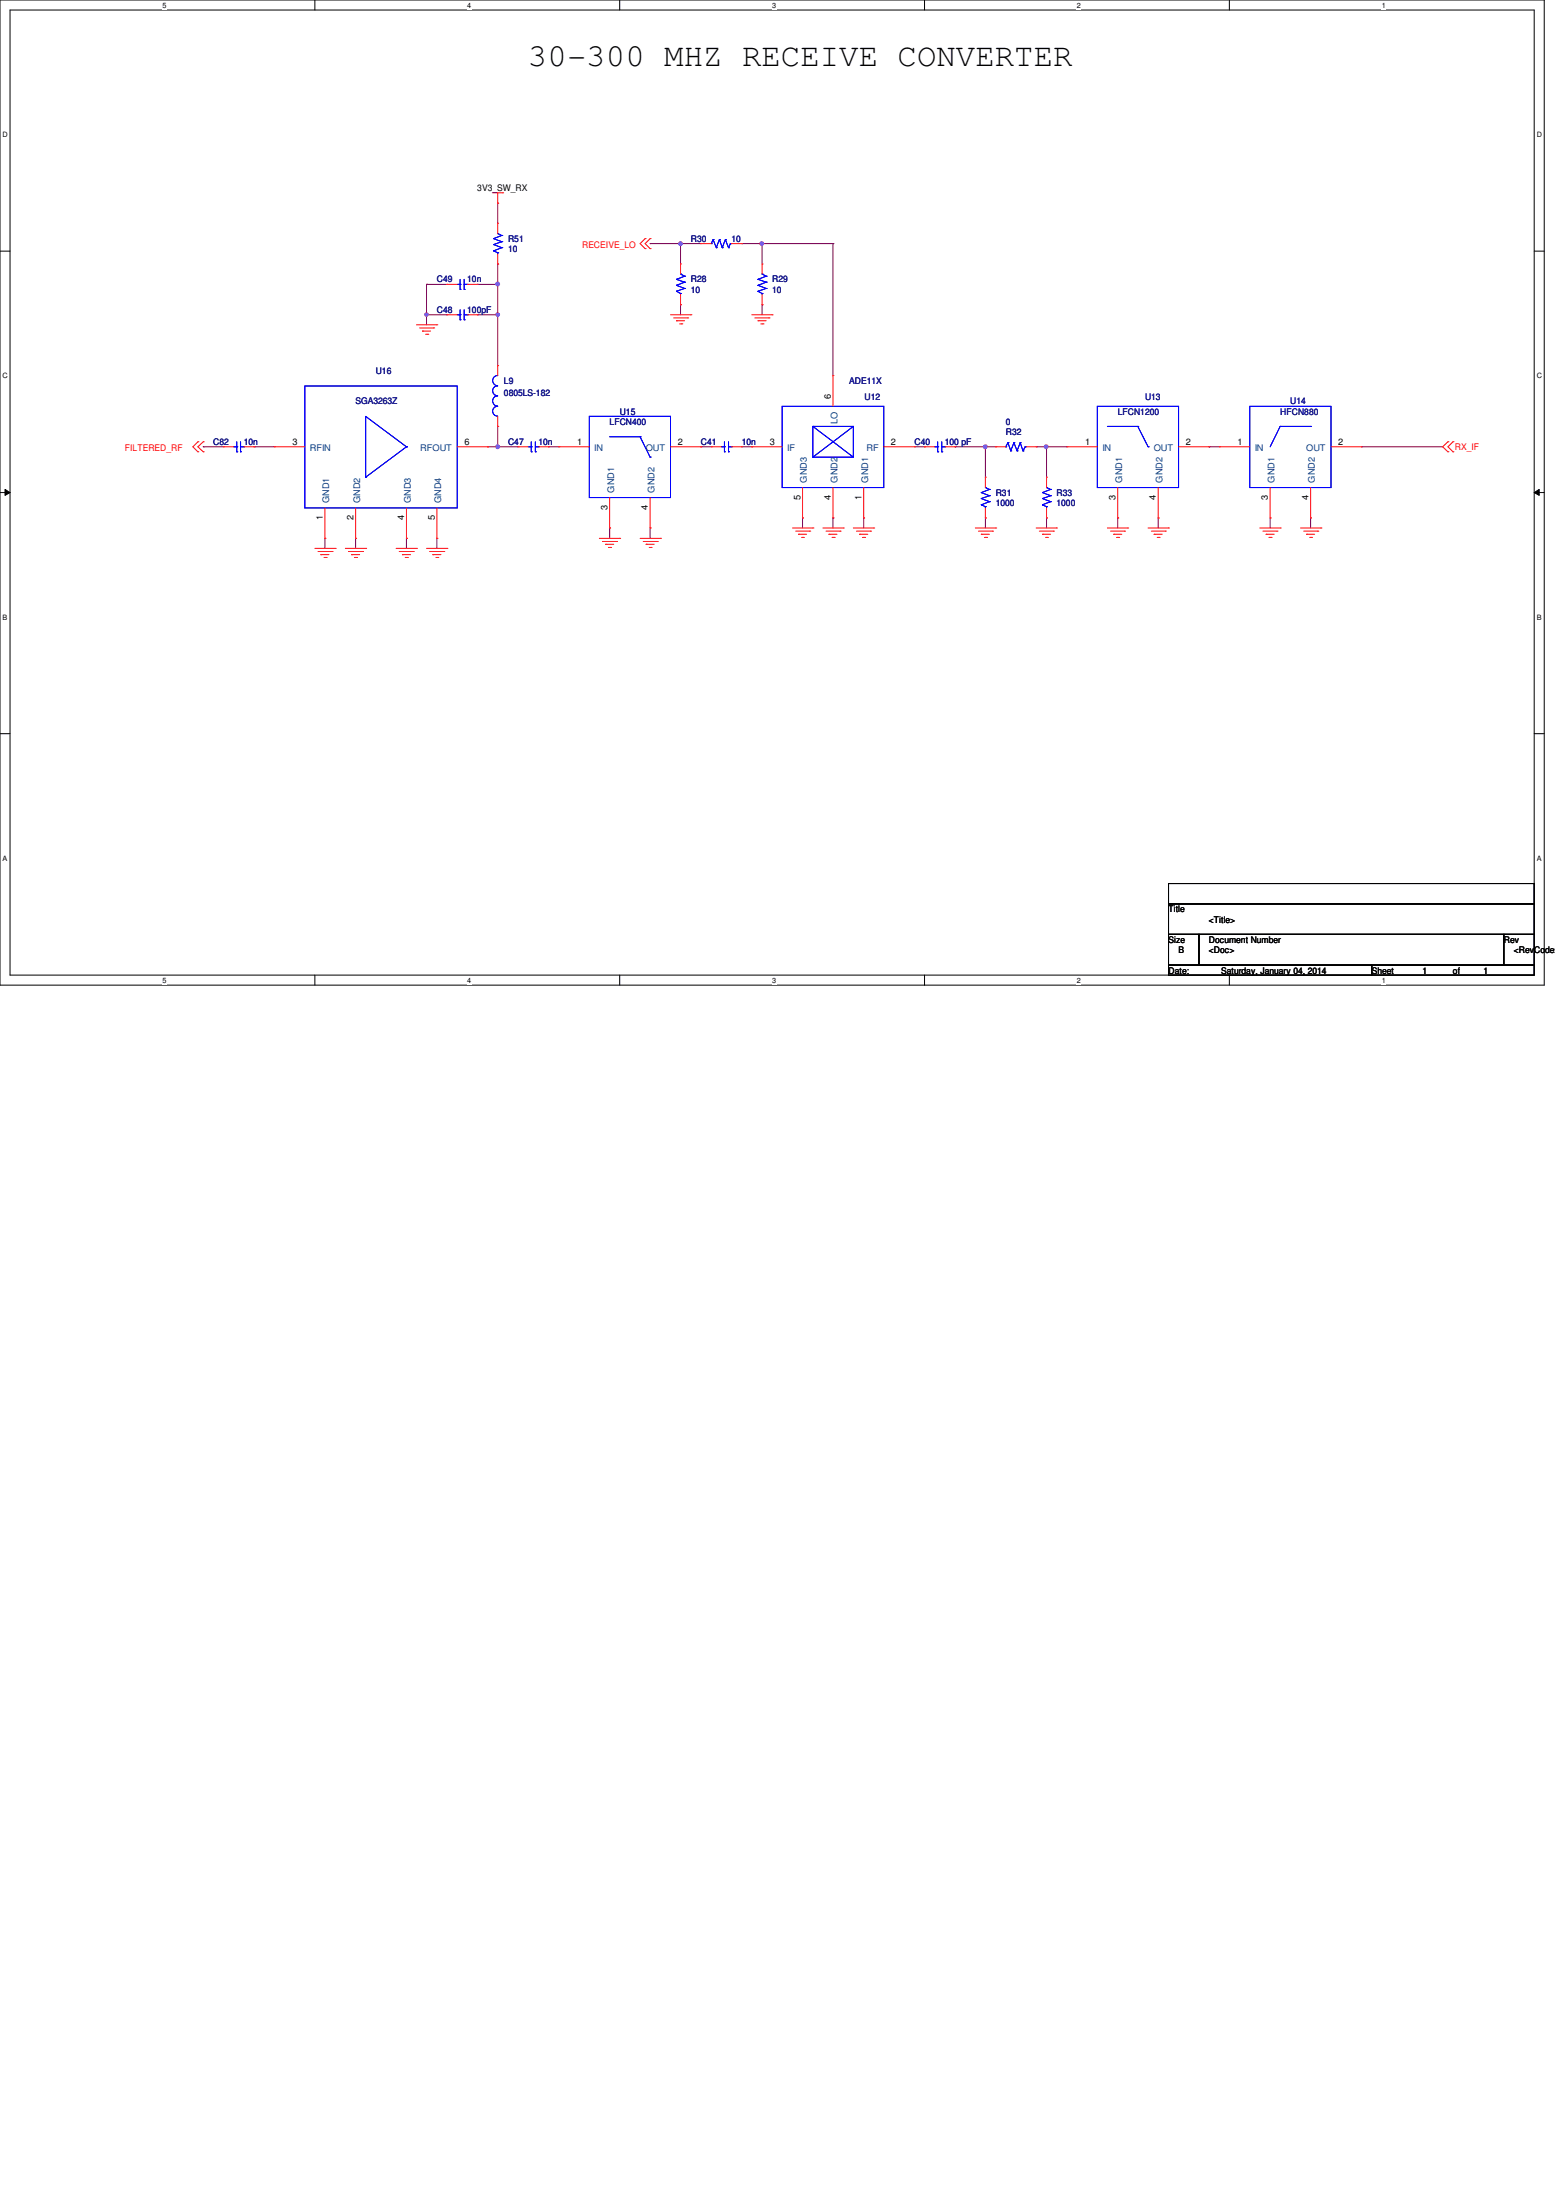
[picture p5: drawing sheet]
<svg xmlns="http://www.w3.org/2000/svg" width="210mm" height="297mm" viewBox="0 0 210 297" stroke-linecap="round" stroke-linejoin="round" font-family="sans-serif">
<path d="M0 0h208.4v133h-208.4zM1.4 1.4h205.7v130.3h-205.7z" fill="none" stroke="#000" stroke-width=".13"/>
<g fill="#fff">
<path d="M21.9 .1h.6v1.1h-.6z"/>
<path d="M21.9 131.8h.6v1.1h-.6z"/>
</g>
<path d="M42.5 0v1.4M42.5 131.7v1.3" fill="none" stroke="#000" stroke-width=".13"/>
<g fill="#fff">
<path d="M63.1 .1h.5v1.1h-.5z"/>
<path d="M63.1 131.8h.5v1.1h-.5z"/>
</g>
<path d="M83.7 0v1.4M83.7 131.7v1.3" fill="none" stroke="#000" stroke-width=".13"/>
<g fill="#fff">
<path d="M104.2 .1h.6v1.1h-.6z"/>
<path d="M104.2 131.8h.6v1.1h-.6z"/>
</g>
<path d="M124.8 0v1.4M124.8 131.7v1.3" fill="none" stroke="#000" stroke-width=".13"/>
<g fill="#fff">
<path d="M145.4 .1h.5v1.1h-.5z"/>
<path d="M145.4 131.8h.5v1.1h-.5z"/>
</g>
<path d="M165.9 0v1.4M165.9 131.7v1.3" fill="none" stroke="#000" stroke-width=".13"/>
<g fill="#fff">
<path d="M186.5 .1h.6v1.1h-.6z"/>
<path d="M186.5 131.8h.6v1.1h-.6z"/>
<path d="M.3 17.6h.8v1.1h-.8z"/>
<path d="M207.4 17.6h.8v1.1h-.8z"/>
<path d="M.3 50.2h.8v1.1h-.8z"/>
<path d="M207.4 50.2h.8v1.1h-.8z"/>
</g>
<path d="M0 33.9h1.4M207.1 33.9h1.3" fill="none" stroke="#000" stroke-width=".13"/>
<g fill="#fff">
<path d="M.3 82.8h.7v1.1h-.7z"/>
<path d="M207.4 82.8h.7v1.1h-.7z"/>
</g>
<path d="M0 66.5h1.4M.7 66.1l.7 .4-.7 .4zM207.1 66.5l.7-.4v.8zM207.1 66.5h1.3" fill="none" stroke="#000" stroke-width=".13"/>
<path d="M.7 66.1l.7 .4-.7 .4zM207.1 66.5l.7-.4v.8z" fill="#000"/>
<g fill="#fff">
<path d="M.3 115.3h.7v1.1h-.7z"/>
<path d="M207.4 115.3h.7v1.1h-.7z"/>
</g>
<path d="M0 99.1h1.4M207.1 99.1h1.3" fill="none" stroke="#000" stroke-width=".13"/>
<path d="M102.9 32.9h.1M102.9 32.9h9.5M108.3 69.9h.1M108.3 69.9v1.4M112.4 69.9h.1M112.4 69.9v1.4M116.6 69.9h.1M116.6 69.9v1.4" fill="none" stroke="#800040" stroke-width=".13"/>
<circle cx="102.8" cy="32.9" r=".26" fill="#f0f"/>
<circle cx="102.8" cy="32.9" r=".26" fill="none" stroke="#f0f" stroke-width=".13"/>
<path d="M91.9 32.9h.1M91.9 32.9h2.7M102.9 32.9h.1M102.9 32.9v2.7" fill="none" stroke="#800040" stroke-width=".13"/>
<circle cx="91.9" cy="32.9" r=".26" fill="#f0f"/>
<circle cx="91.9" cy="32.9" r=".26" fill="none" stroke="#f0f" stroke-width=".13"/>
<g fill="none" stroke="#800040" stroke-width=".13">
<path d="M87.8 32.9h.1M87.8 32.9h4.1M91.9 32.9h.1M91.9 32.9v2.7M91.9 41.1h.1M91.9 41.1v1.4M102.9 41.1h.1M102.9 41.1v1.4M133 69.9h.1M133 69.9v1.4M139.9 60.3h.1M139.9 60.3h1.4"/>
<path d="M141.3 69.9h.1M141.3 69.9v1.4"/>
</g>
<circle cx="141.2" cy="60.3" r=".26" fill="#f0f"/>
<circle cx="141.2" cy="60.3" r=".26" fill="none" stroke="#f0f" stroke-width=".13"/>
<path d="M133 60.3h.1M133 60.3v4.1" fill="none" stroke="#800040" stroke-width=".13"/>
<circle cx="133" cy="60.3" r=".26" fill="#f0f"/>
<circle cx="133" cy="60.3" r=".26" fill="none" stroke="#f0f" stroke-width=".13"/>
<g fill="none" stroke="#800040" stroke-width=".13">
<path d="M100.1 32.9h.1M100.1 32.9h2.8M57.6 42.5h.1M57.6 42.5v1.4M43.9 72.7h.1M43.9 72.7v1.3M48 72.7h.1M48 72.7v1.3M54.9 72.7h.1M54.9 72.7v1.3M59 72.7h.1M59 72.7v1.3"/>
<path d="M67.2 60.3h.1M67.2 60.3h2.7M82.3 71.3h.1M82.3 71.3v1.4M87.8 71.3h.1M87.8 71.3v1.4M94.6 60.3h.1M94.6 60.3h1.4M133 60.3h.1M133 60.3h1.4M141.3 60.3h.1M141.3 60.3v4.1"/>
<path d="M141.3 60.3h2.7M150.9 69.9h.1M150.9 69.9v1.4M156.3 69.9h.1M156.3 69.9v1.4M163.2 60.3h.1M163.2 60.3h1.4M171.4 69.9h.1M171.4 69.9v1.4M176.9 69.9h.1M176.9 69.9v1.4"/>
</g>
<circle cx="57.6" cy="42.5" r=".25" fill="#f0f"/>
<circle cx="57.6" cy="42.5" r=".25" fill="none" stroke="#f0f" stroke-width=".13"/>
<path d="M67.2 42.5h.1M67.2 42.5v6.9" fill="none" stroke="#800040" stroke-width=".13"/>
<circle cx="67.2" cy="42.5" r=".25" fill="#f0f"/>
<circle cx="67.2" cy="42.5" r=".25" fill="none" stroke="#f0f" stroke-width=".13"/>
<path d="M67.2 57.6h.1M67.2 57.6v2.7" fill="none" stroke="#800040" stroke-width=".13"/>
<circle cx="67.2" cy="60.3" r=".26" fill="#f0f"/>
<circle cx="67.2" cy="60.3" r=".26" fill="none" stroke="#f0f" stroke-width=".13"/>
<path d="M64.4 38.4h.1M64.4 38.4h2.8" fill="none" stroke="#800040" stroke-width=".13"/>
<circle cx="67.2" cy="38.4" r=".26" fill="#f0f"/>
<circle cx="67.2" cy="38.4" r=".26" fill="none" stroke="#f0f" stroke-width=".13"/>
<g fill="none" stroke="#800040" stroke-width=".13">
<path d="M57.6 38.4h.1M57.6 38.4h2.7M57.6 38.4v4.1M67.2 38.4h.1M67.2 35.6h.1M67.2 27.4h.1M67.2 35.6v6.9h-2.8M67.2 27.4v2.7M112.4 32.9h.1M112.4 32.9v17.8M57.6 42.5h.1M57.6 42.5h2.7"/>
<path d="M64.4 42.5h.1M27.4 60.3h.1M27.4 60.3h2.7M34.3 60.3h.1M34.3 60.3h2.7M65.8 60.3h.1M65.8 60.3h1.4M74 60.3h.1M74 60.3h1.4M100.1 60.3h1.4M101.5 60.3h.1M123.4 60.3h1.4"/>
<path d="M124.8 60.3h.1M128.9 60.3h.1M128.9 60.3h4.1M183.8 60.3h.1M183.8 60.3h10.9"/>
</g>
<g fill="none" stroke="#f00" stroke-width=".13">
<path d="M60.3 38.4h.1M60.3 38.4h1.4M63.1 38.4h1.3M64.4 38.4h.1M66.5 26h1.4M67.2 27.4h.1M67.2 30.1h.1M67.2 35.6h.1M67.2 26v1.4M67.2 30.1v1.4M67.2 34.3v1.3M67.9 26h.1"/>
<path d="M87.1 32.2h.1M87.1 33.6h.1M87.1 32.2l-.7 .7 .7 .7M87.8 32.2h.1M87.8 33.6h.1M87.8 32.2l-.7 .7 .7 .7M91.9 35.6h.1M91.9 35.6v1.4M91.9 39.8v1.3M94.6 32.9h.1M94.6 32.9h1.4M98.7 32.9h1.4"/>
<path d="M100.1 32.9h.1M102.9 35.6h.1M102.9 35.6v1.4M102.9 39.8v1.3M26.7 59.6h.1M26.7 59.6l-.7 .7 .7 .7M27.4 59.6h.1M27.4 59.6l-.7 .7 .7 .7M56.2 43.9h2.8M56.6 44.3h1.9M57 44.7h.1M57 44.7h1.1"/>
<path d="M57.4 45.1h.3M57.7 45.1h.1M58.5 44.3h.1M59 43.9h.1M60.3 42.5h.1M60.3 42.5h1.4M63.1 42.5h1.3M64.4 42.5h.1M67.2 57.6h.1M67.2 49.4h.1M67.2 49.4v1.3M67.2 56.2v1.4"/>
<path d="M90.5 42.5h2.8M90.9 42.9h1.9M91.3 43.3h.1M91.3 43.3h1.1M91.7 43.7h.3M91.9 41.1h.1M92 43.7h.1M92.8 42.9h.1M93.3 42.5h.1M101.5 42.5h2.7M101.9 42.9h1.9M102.3 43.3h.1"/>
<path d="M102.3 43.3h1.1M102.7 43.7h.3M102.9 41.1h.1M103 43.7h.1M103.8 42.9h.1M104.2 42.5h.1M112.4 50.7h.1M112.4 50.7v4.2M195.5 59.6h.1M195.5 59.6l-.8 .7 .8 .7M196.1 59.6h.1M196.1 59.6l-.6 .7 .6 .7"/>
<path d="M26.7 61h.1M27.4 61h.1M30.1 60.3h.1M30.1 60.3h1.4M32.9 60.3h1.4M34.3 60.3h.1M37 60.3h.1M37 60.3h4.1M42.5 74h2.8M42.9 74.5h1.9M43.3 74.9h.1M43.3 74.9h1.1"/>
<path d="M43.7 75.3h.3M43.9 72.7h.1M43.9 68.6v4.1M44 75.3h.1M44.8 74.5h.1M45.3 74h.1M46.6 74h2.8M47 74.5h1.9M47.5 74.9h.1M47.5 74.9h1.1M47.8 75.3h.3M48 72.7h.1"/>
<path d="M48 68.6v4.1M48.1 75.3h.1M48.9 74.5h.1M49.4 74h.1M53.5 74h2.7M53.9 74.5h1.9M54.3 74.9h.1M54.3 74.9h1.1M54.7 75.3h.3M54.9 72.7h.1M54.9 68.6v4.1M55 75.3h.1"/>
<path d="M55.8 74.5h.1M56.2 74h.1M57.6 74h2.7M58 74.5h1.9M58.4 74.9h.1M58.4 74.9h1.1M58.8 75.3h.3M59 72.7h.1M59 68.6v4.1M59.1 75.3h.1M59.9 74.5h.1M60.3 74h.1"/>
<path d="M61.7 60.3h4.1M65.8 60.3h.1M69.9 60.3h.1M69.9 60.3h1.4M72.7 60.3h1.3M74 60.3h.1M75.4 60.3h.1M75.4 60.3h4.1M80.9 72.7h2.8M81.3 73.1h1.9M81.7 73.5h.1M81.7 73.5h1.1"/>
<path d="M82.1 73.9h.3M82.3 71.3h.1M82.3 67.2v4.1M82.4 73.9h.1M83.2 73.1h.1M83.7 72.7h.1M86.4 72.7h2.8M86.8 73.1h1.9M87.2 73.5h.1M87.2 73.5h1.1M87.6 73.9h.3M87.8 71.3h.1"/>
<path d="M87.8 67.2v4.1M87.9 73.9h.1M88.7 73.1h.1M89.2 72.7h.1M90.5 60.3h4.1M94.6 60.3h.1M96 60.3h.1M96 60.3h1.4M98.7 60.3h1.4M100.1 60.3h.1M101.5 60.3h.1M101.5 60.3h4.1"/>
<path d="M107 71.3h2.7M107.4 71.7h1.9M107.8 72.1h.1M107.8 72.1h1.1M108.2 72.6h.3M108.3 69.9h.1M108.3 65.8v4.1M108.5 72.6h.1M109.3 71.7h.1M109.7 71.3h.1M111.1 71.3h2.7M111.5 71.7h1.9"/>
<path d="M111.9 72.1h.1M111.9 72.1h1.1M112.3 72.6h.3M112.4 69.9h.1M112.4 65.8v4.1M112.6 72.6h.1M113.4 71.7h.1M113.8 71.3h.1M115.2 71.3h2.7M115.6 71.7h1.9M116 72.1h.1M116 72.1h1.1"/>
<path d="M116.4 72.6h.3M116.6 69.9h.1M116.6 65.8v4.1M116.7 72.6h.1M117.5 71.7h.1M117.9 71.3h.1M119.3 60.3h4.1M123.4 60.3h.1M124.8 60.3h.1M124.8 60.3h1.4M127.6 60.3h1.3M128.9 60.3h.1"/>
<path d="M131.7 71.3h2.7M132.1 71.7h1.9M132.5 72.1h.1M132.5 72.1h1.1M132.9 72.6h.3M133 64.4h.1M133 69.9h.1M133 64.4v1.4M133 68.6v1.3M133.2 72.6h.1M134 71.7h.1M134.4 71.3h.1"/>
<path d="M134.4 60.3h.1M134.4 60.3h1.4M138.5 60.3h1.4M139.9 60.3h.1M139.9 71.3h2.7M140.3 71.7h1.9M140.7 72.1h.1M140.7 72.1h1.1M141.1 72.6h.3M141.3 64.4h.1M141.3 69.9h.1M141.3 64.4v1.4"/>
<path d="M141.3 68.6v1.3M141.4 72.6h.1M142.2 71.7h.1M142.6 71.3h.1M144 60.3h.1M144 60.3h4.1M149.5 71.3h2.7M149.9 71.7h1.9M150.3 72.1h.1M150.3 72.1h1.1M150.7 72.6h.3M150.9 69.9h.1"/>
<path d="M150.9 65.8v4.1M151 72.6h.1M151.8 71.7h.1M152.2 71.3h.1M155 71.3h2.7M155.4 71.7h1.9M155.8 72.1h.1M155.8 72.1h1.1M156.2 72.6h.3M156.3 69.9h.1M156.3 65.8v4.1M156.5 72.6h.1"/>
<path d="M157.3 71.7h.1M157.7 71.3h.1M159.1 60.3h4.1M163.2 60.3h.1M164.6 60.3h.1M164.6 60.3h4.1M170.1 71.3h2.7M170.5 71.7h1.9M170.9 72.1h.1M170.9 72.1h1.1M171.3 72.6h.3M171.4 69.9h.1"/>
<path d="M171.4 65.8v4.1M171.6 72.6h.1M172.4 71.7h.1M172.8 71.3h.1M175.6 71.3h2.7M176 71.7h1.9M176.4 72.1h.1M176.4 72.1h1.1M176.8 72.6h.2M176.9 69.9h.1M176.9 65.8v4.1M177 72.6h.1"/>
<path d="M177.9 71.7h.1M178.3 71.3h.1M179.7 60.3h4.1M183.8 60.3h.1M195.5 61h.1M196.1 61h.1"/>
</g>
<path d="M157.7 119.3h49.4v2.7h-49.4zM157.7 122h49.4v4.2h-49.4zM157.7 126.2h4.1v4.1h-4.1zM157.7 130.3h27.5v1.4h-27.5zM161.8 126.2h41.2v4.1h-41.2zM185.2 130.3h21.9v1.4h-21.9zM203 126.2h4.1v4.1h-4.1z" fill="none" stroke="#000" stroke-width=".13"/>
<g fill="none" stroke="#00f" stroke-width=".13">
<path d="M61.7 38.4h.4M62.1 39.1h.1M62.1 38.4h.1M62.1 37.7v1.4M62.7 39.1h.1M62.7 37.7v1.4M62.7 38.4h.4M63.1 38.4h.1M66.6 33.9h.1M66.6 33h.1M66.6 32.2h.1M66.6 33.9l.6 .2"/>
<path d="M66.6 33l1.1 .4M66.6 32.2l1.1 .4M67.2 31.5h.1M67.2 34.1h.1M67.2 31.5l.5 .3M67.2 34.1v.2M67.7 33.4h.1M67.7 32.6h.1M67.7 31.8h.1M67.7 33.4l-1.1 .5M67.7 32.6l-1.1 .4M67.7 31.8l-1.1 .4"/>
<path d="M91.3 39.3h.1M91.3 38.5h.1M91.3 37.7h.1M91.3 39.3l.6 .3M91.3 38.5l1.1 .4M91.3 37.7l1.1 .4M91.9 37h.1M91.9 39.6h.1M91.9 37l.5 .3M91.9 39.6v.2M92.4 38.9h.1M92.4 38.1h.1"/>
<path d="M92.4 37.3h.1M92.4 38.9l-1.1 .4M92.4 38.1l-1.1 .4M92.4 37.3l-1.1 .4M96 32.9h.1M96.3 32.3h.1M96.3 32.3l.4 1.1M96.3 32.3l-.3 .6M96.7 33.4h.1M97.1 32.3h.1M97.1 32.3l.4 1.1M97.1 32.3l-.4 1.1"/>
<path d="M97.5 33.4h.1M97.9 32.3h.1M97.9 32.3l.4 1.1M97.9 32.3l-.4 1.1M98.3 33.4h.1M98.6 32.9h.1M98.6 32.9l-.3 .5M102.3 39.3h.1M102.3 38.5h.1M102.3 37.7h.1M102.3 39.3l.6 .3M102.3 38.5l1.1 .4"/>
<path d="M102.3 37.7l1.1 .4M102.9 37h.1M102.9 39.6h.1M102.9 37l.5 .3M102.9 39.6v.2M103.4 38.9h.1M103.4 38.1h.1M103.4 37.3h.1M103.4 38.9l-1.1 .4M103.4 38.1l-1.1 .4M103.4 37.3l-1.1 .4M32 59.6v1.4"/>
<path d="M32.5 59.6v1.4M41.1 52.1h20.6v16.5h-20.6zM61.7 42.5h.4M62.1 43.2h.1M62.1 42.5h.1M62.1 41.8v1.4M62.7 43.2h.1M62.7 41.8v1.4M62.7 42.5h.4M63.1 42.5h.1M67.2 50.7a.68 .68 0 0 0-.7 .7 .68 .68 0 0 0 .7 .7M67.2 53.5a.68 .68 0 0 0-.7 .6 .68 .68 0 0 0 .7 .7"/>
<path d="M67.2 52.1a.66 .66 0 0 0-.7 .7 .66 .66 0 0 0 .7 .6M67.2 54.9a.66 .66 0 0 0-.7 .6 .66 .66 0 0 0 .7 .7M71.7 59.6v1.4M72.3 59.6v1.4M79.5 56.2h11v11h-11zM82.3 59h4.1M86.4 59h.1M86.4 59l1.4 2.7M97.8 59.6v1.4M98.3 59.6v1.4M105.6 54.9h13.7v10.9h-13.7zM109.7 57.6h5.5v4.1h-5.5z"/>
<path d="M109.7 57.6h.1M109.7 57.6l5.5 4.1M115.2 57.6l-5.5 4.1M126.6 59.6v1.4M127.1 59.6v1.4M136.1 59.8h.1M136.1 59.8l.3 1.1M136.1 59.8l-.3 .5M136.9 59.8h.1M136.9 59.8l.4 1.1M136.9 59.8l-.5 1.1M137.7 59.8h.1"/>
<path d="M137.7 59.8l.4 1.1M137.7 59.8l-.4 1.1M148.1 54.9h11v10.9h-11zM149.5 57.6h4.1M153.6 57.6h.1M153.6 57.6l1.4 2.7M168.7 54.9h11v10.9h-11zM172.8 57.6h.1M172.8 57.6h4.1M172.8 57.6l-1.4 2.7M176.9 57.6h.1M31.5 60.3h.5"/>
<path d="M32 61h.1M32 60.3h.1M32.5 61h.1M32.5 60.3h.4M32.9 60.3h.1M49.4 64.4h.1M54.9 60.3h.1M54.9 60.3l-5.5-4.1v8.2M54.9 60.3l-5.5 4.1M71.3 60.3h.4M71.7 61h.1M71.7 60.3h.1"/>
<path d="M72.3 61h.1M72.3 60.3h.4M72.7 60.3h.1M87.8 61.7h.1M97.4 60.3h.4M97.8 61h.1M97.8 60.3h.1M98.3 61h.1M98.3 60.3h.4M98.7 60.3h.1M109.7 61.7h.1M126.2 60.3h.4"/>
<path d="M126.6 61h.1M126.6 60.3h.1M127.1 61h.1M127.1 60.3h.5M127.6 60.3h.1M132.5 68.2h.1M132.5 67.3h.1M132.5 66.5h.1M132.5 68.2l.5 .2M132.5 67.3l1.1 .4M132.5 66.5l1.1 .4M133 65.8h.1"/>
<path d="M133 68.4h.1M133 65.8l.6 .3M133 68.4v.2M133.6 67.7h.1M133.6 66.9h.1M133.6 66.1h.1M133.6 67.7l-1.1 .5M133.6 66.9l-1.1 .4M133.6 66.1l-1.1 .4M135.8 60.3h.1M136.4 60.9h.1M137.3 60.9h.1"/>
<path d="M138.1 60.9h.1M138.4 60.3h.1M138.4 60.3l-.3 .6M140.7 68.2h.1M140.7 67.3h.1M140.7 66.5h.1M140.7 68.2l.6 .2M140.7 67.3l1.1 .4M140.7 66.5l1.1 .4M141.3 65.8h.1M141.3 68.4h.1M141.3 65.8l.5 .3"/>
<path d="M141.3 68.4v.2M141.8 67.7h.1M141.8 66.9h.1M141.8 66.1h.1M141.8 67.7l-1.1 .5M141.8 66.9l-1.1 .4M141.8 66.1l-1.1 .4M155 60.3h.1"/>
</g>
<circle cx="102.8" cy="32.9" r=".26" fill="#f0f"/>
<circle cx="102.8" cy="32.9" r=".26" fill="none" stroke="#f0f" stroke-width=".13"/>
<circle cx="91.9" cy="32.9" r=".26" fill="#f0f"/>
<circle cx="91.9" cy="32.9" r=".26" fill="none" stroke="#f0f" stroke-width=".13"/>
<circle cx="141.2" cy="60.3" r=".26" fill="#f0f"/>
<circle cx="141.2" cy="60.3" r=".26" fill="none" stroke="#f0f" stroke-width=".13"/>
<circle cx="133" cy="60.3" r=".26" fill="#f0f"/>
<circle cx="133" cy="60.3" r=".26" fill="none" stroke="#f0f" stroke-width=".13"/>
<circle cx="57.6" cy="42.5" r=".25" fill="#f0f"/>
<circle cx="57.6" cy="42.5" r=".25" fill="none" stroke="#f0f" stroke-width=".13"/>
<circle cx="67.2" cy="42.5" r=".25" fill="#f0f"/>
<circle cx="67.2" cy="42.5" r=".25" fill="none" stroke="#f0f" stroke-width=".13"/>
<circle cx="67.2" cy="60.3" r=".26" fill="#f0f"/>
<circle cx="67.2" cy="60.3" r=".26" fill="none" stroke="#f0f" stroke-width=".13"/>
<circle cx="67.2" cy="38.4" r=".26" fill="#f0f"/>
<circle cx="67.2" cy="38.4" r=".26" fill="none" stroke="#f0f" stroke-width=".13"/>
<text font-size="4.4" x="71.3" y="8.9">30-300 MHZ RECEIVE CONVERTER</text>
<g font-size="1.2">
<text x="64.4" y="25.8">3V3_SW_RX</text>
<text x="112.1" y="53.9" transform="rotate(-90 112.1 53.9)">6</text>
<text x="39.5" y="60">3</text>
<text x="62.7" y="60">6</text>
<text x="77.9" y="60">1</text>
<text x="91.5" y="60">2</text>
<text x="103.9" y="60">3</text>
<text x="120.3" y="60">2</text>
<text x="146.5" y="60">1</text>
<text x="160.1" y="60">2</text>
<text x="167" y="60">1</text>
<text x="180.6" y="60">2</text>
<text x="43.6" y="70.2" transform="rotate(-90 43.6 70.2)">1</text>
<text x="47.7" y="70.2" transform="rotate(-90 47.7 70.2)">2</text>
<text x="54.6" y="70.2" transform="rotate(-90 54.6 70.2)">4</text>
<text x="58.7" y="70.2" transform="rotate(-90 58.7 70.2)">5</text>
<text x="82" y="68.8" transform="rotate(-90 82 68.8)">3</text>
<text x="87.5" y="68.8" transform="rotate(-90 87.5 68.8)">4</text>
<text x="108" y="67.5" transform="rotate(-90 108 67.5)">5</text>
<text x="112.1" y="67.5" transform="rotate(-90 112.1 67.5)">4</text>
<text x="116.3" y="67.5" transform="rotate(-90 116.3 67.5)">1</text>
<text x="150.6" y="67.5" transform="rotate(-90 150.6 67.5)">3</text>
<text x="156" y="67.5" transform="rotate(-90 156 67.5)">4</text>
<text x="171.2" y="67.5" transform="rotate(-90 171.2 67.5)">3</text>
<text x="176.6" y="67.5" transform="rotate(-90 176.6 67.5)">4</text>
<text x="157.7" y="123.2">Title</text>
<text x="163.2" y="124.6">&lt;Title&gt;</text>
<text x="157.7" y="127.3">Size</text>
<text x="157.7" y="131.4">Date:</text>
<text x="159.1" y="128.7">B</text>
<text x="163.2" y="127.3">Document Number</text>
<text x="163.2" y="128.7">&lt;Doc&gt;</text>
<text x="164.8" y="131.4">Saturday, January 04, 2014</text>
<text x="185.2" y="131.4">Sheet</text>
<text x="192" y="131.4">1</text>
<text x="196.1" y="131.4">of</text>
<text x="200.2" y="131.4">1</text>
<text x="203" y="127.3">Rev</text>
<text x="204.3" y="128.7">&lt;RevCode&gt;</text>
</g>
<g font-size="1.2" fill="#000080">
<text x="68.6" y="32.7">R51</text>
<text x="68.6" y="34">10</text>
<text x="93.3" y="32.7">R30</text>
<text x="98.7" y="32.7">10</text>
<text x="59" y="38.1">C49</text>
<text x="63.1" y="38.1">10n</text>
<text x="93.3" y="38.1">R28</text>
<text x="93.3" y="39.5">10</text>
<text x="104.2" y="38.1">R29</text>
<text x="104.2" y="39.5">10</text>
<text x="59" y="42.3">C48</text>
<text x="63.1" y="42.3">100pF</text>
<text x="50.7" y="50.5">U16</text>
<text x="68" y="51.9">L9</text>
<text x="68" y="53.5">0805LS-182</text>
<text x="114.6" y="51.9">ADE11X</text>
<text x="48" y="54.6">SGA3263Z</text>
<text x="82.3" y="57.4">LFCN400</text>
<text x="83.7" y="56">U15</text>
<text x="116.7" y="54.1">U12</text>
<text x="135.8" y="58.7">R32</text>
<text x="135.8" y="57.4">0</text>
<text x="150.9" y="56">LFCN1200</text>
<text x="154.6" y="54.1">U13</text>
<text x="172.8" y="56">HFCN880</text>
<text x="174.2" y="54.6">U14</text>
<text x="28.8" y="60.1">C82</text>
<text x="32.9" y="60.1">10n</text>
<text x="68.6" y="60.1">C47</text>
<text x="72.7" y="60.1">10n</text>
<text x="94.6" y="60.1">C41</text>
<text x="100.1" y="60.1">10n</text>
<text x="123.4" y="60.1">C40</text>
<text x="127.6" y="60.1">100 pF</text>
<text x="134.4" y="67">R31</text>
<text x="134.4" y="68.3">1000</text>
<text x="142.6" y="67">R33</text>
<text x="142.6" y="68.3">1000</text>
</g>
<g font-size="1.2" fill="#f00">
<text x="78.6" y="33.5">RECEIVE_LO</text>
<text x="16.8" y="60.9">FILTERED_RF</text>
<text x="196.4" y="60.8">RX_IF</text>
</g>
<g font-size="1.2" fill="#004080">
<text x="113" y="57.2" transform="rotate(-90 113 57.2)">LO</text>
<text x="41.8" y="60.9">RFIN</text>
<text x="56.7" y="60.9">RFOUT</text>
<text x="80.2" y="60.9">IN</text>
<text x="87.2" y="60.9">OUT</text>
<text x="106.3" y="60.9">IF</text>
<text x="108.9" y="65.2" transform="rotate(-90 108.9 65.2)">GND3</text>
<text x="113" y="65.2" transform="rotate(-90 113 65.2)">GND2</text>
<text x="117" y="60.9">RF</text>
<text x="117.2" y="65.2" transform="rotate(-90 117.2 65.2)">GND1</text>
<text x="148.8" y="60.9">IN</text>
<text x="151.5" y="65.2" transform="rotate(-90 151.5 65.2)">GND1</text>
<text x="155.7" y="60.9">OUT</text>
<text x="156.9" y="65.2" transform="rotate(-90 156.9 65.2)">GND2</text>
<text x="169.4" y="60.9">IN</text>
<text x="172" y="65.2" transform="rotate(-90 172 65.2)">GND1</text>
<text x="176.3" y="60.9">OUT</text>
<text x="177.5" y="65.2" transform="rotate(-90 177.5 65.2)">GND2</text>
<text x="44.4" y="67.9" transform="rotate(-90 44.4 67.9)">GND1</text>
<text x="48.6" y="67.9" transform="rotate(-90 48.6 67.9)">GND2</text>
<text x="55.5" y="67.9" transform="rotate(-90 55.5 67.9)">GND3</text>
<text x="59.6" y="67.9" transform="rotate(-90 59.6 67.9)">GND4</text>
<text x="82.9" y="66.5" transform="rotate(-90 82.9 66.5)">GND1</text>
<text x="88.3" y="66.5" transform="rotate(-90 88.3 66.5)">GND2</text>
</g>
<g font-size="1">
<text x="21.9" y="1">5</text>
<text x="63.1" y="1">4</text>
<text x="104.2" y="1">3</text>
<text x="145.4" y="1">2</text>
<text x="186.5" y="1">1</text>
<text x=".3" y="18.5">D</text>
<text x="207.4" y="18.5">D</text>
<text x=".3" y="51.1">C</text>
<text x="207.4" y="51.1">C</text>
<text x=".3" y="83.7">B</text>
<text x="207.4" y="83.7">B</text>
<text x=".3" y="116.2">A</text>
<text x="207.4" y="116.2">A</text>
<text x="21.9" y="132.7">5</text>
<text x="63.1" y="132.7">4</text>
<text x="104.2" y="132.7">3</text>
<text x="145.4" y="132.7">2</text>
<text x="186.5" y="132.7">1</text>
</g>
</svg>
